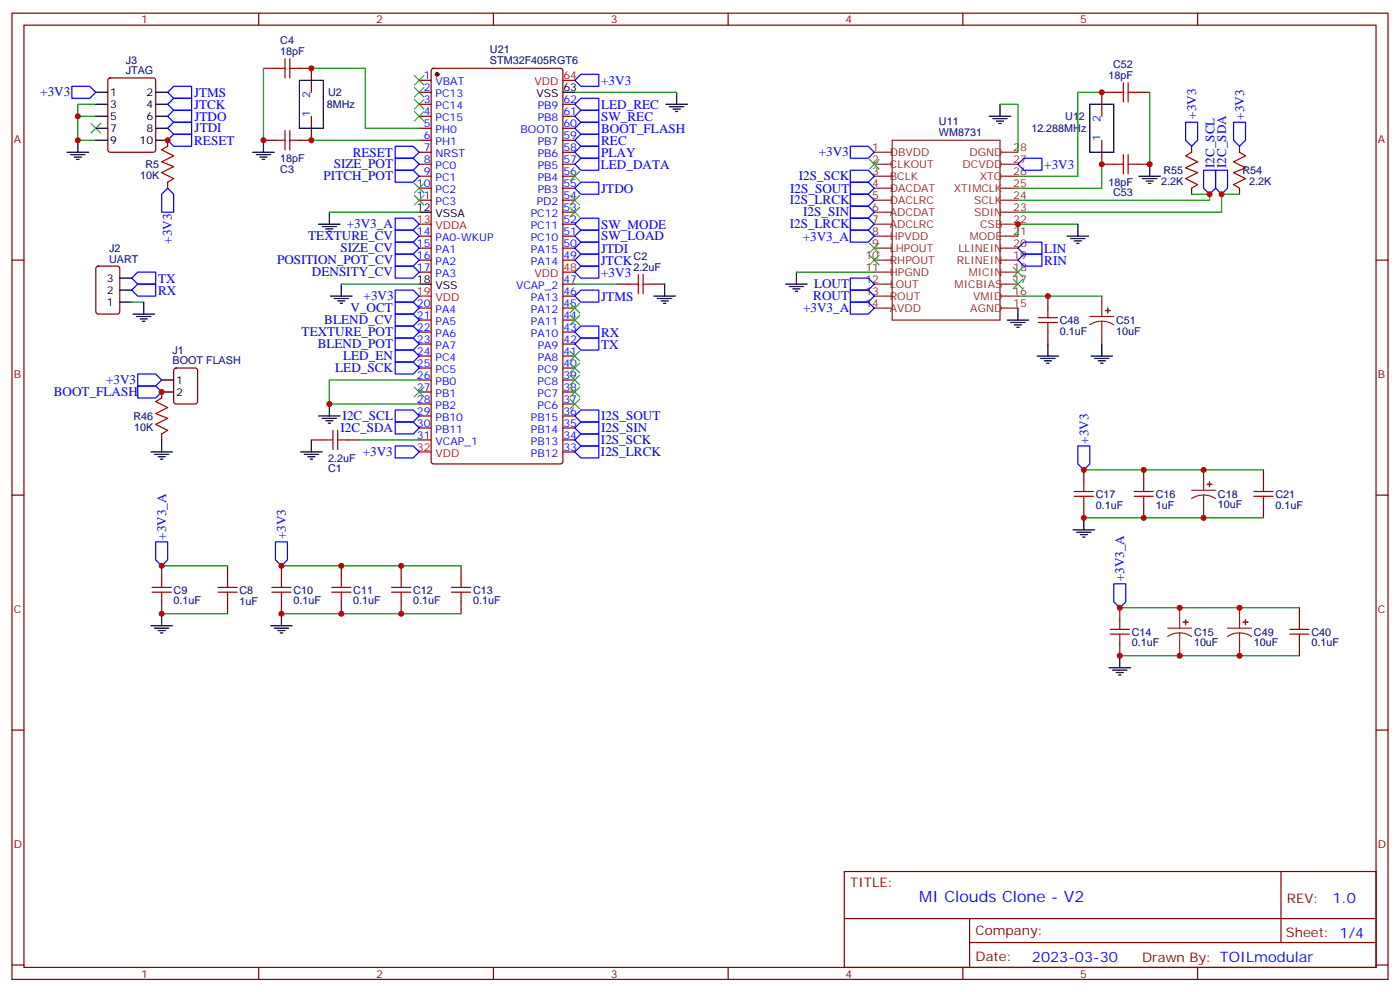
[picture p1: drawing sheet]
<svg xmlns="http://www.w3.org/2000/svg" width="412mm" height="292mm" viewBox="0 0 412 292" stroke-linecap="round" stroke-linejoin="round" font-family="sans-serif">
<g fill="none" stroke="#870000" stroke-width=".35">
<path d="M3.5 3.9h405.4v284.3h-405.4zM7.1 7.4h398.2v277.3h-398.2zM76.2 3.9v3.5M145.3 3.9v3.5M214.5 3.9v3.5M283.6 3.9v3.5M352.8 3.9v3.5M32 23.1l.5-.2h12.7l.6 .5 .1 20.7-.5 .6-12.9 .1-.7-.5-.1-20.7zM77.6 20.1h3.5M88.2 20.1h3.5v7.1M91.7 34.2v7.1h-3.5M123.5 23.6h3.5"/>
<path d="M123.5 27.2h3.5M123.5 30.7h3.5M123.5 34.2h3.5M123.5 37.7h3.5M127.2 20.3l.5-.2h37.4l.7 .4v115.3l-.5 .7h-37.6l-.6-.4-.1-115.3zM165.8 30.7h3.5M165.8 34.2h3.5M165.8 37.7h3.5M328.1 27.2h-3.5v7M335.1 27.2h3.6M49.4 41.3v1.7M49.4 53.6v1.8"/>
<path d="M77.6 41.3h3.5M123.5 41.3h3.5M123.5 44.8h3.5M123.5 48.3h3.5M123.5 51.9h3.5M123.5 55.4h3.5M123.5 58.9h3.5M165.8 41.3h3.5M165.8 44.8h3.5M165.8 48.3h3.5M165.8 51.9h3.5M165.8 55.4h3.5"/>
<path d="M165.8 58.9h3.5M324.6 41.3v7h3.5M335.1 48.3h3.6M351 43v1.8M351 55.4v1.8M365.1 43v1.8M365.1 55.4v1.8M3.5 76.6h3.6M28.5 78.5l.4-.2h5.7l.6 .4 .1 13-.5 .7h-5.9l-.6-.4-.1-13zM123.5 76.6h3.5M123.5 69.5h3.5M123.5 73h3.5"/>
<path d="M165.8 76.6h3.5M165.8 69.5h3.5M165.8 73h3.5M165.8 66h3.5M165.8 62.4h3.5M405.3 76.6h3.6M123.5 80.1h3.5M123.5 90.7h3.5M123.5 94.2h3.5M123.5 97.7h3.5M165.8 90.7h3.5M165.8 94.2h3.5"/>
<path d="M165.8 97.7h3.5M165.8 87.1h3.5M165.8 83.6h3.5M181.7 83.6h3.5M192.3 83.6h3.5M308.7 87.1v3.6M308.7 97.7v3.5M47.6 115.4v1.7M51.4 108.5l.5-.2h5.6l.7 .4v9.5l-.5 .6-5.8 .1-.7-.5v-9.4zM123.5 101.2h3.5M123.5 104.8h3.5M123.5 108.3h3.5"/>
<path d="M123.5 111.8h3.5M123.5 115.4h3.5M123.5 118.9h3.5M165.8 101.2h3.5M165.8 104.8h3.5M165.8 108.3h3.5M165.8 111.8h3.5M165.8 115.4h3.5M165.8 118.9h3.5M47.6 127.7v1.8M91.7 129.5h3.5M102.3 129.5h3.5"/>
<path d="M123.5 122.4h3.5M123.5 125.9h3.5M123.5 129.5h3.5M165.8 122.4h3.5M165.8 125.9h3.5M165.8 129.5h3.5M165.8 133h3.5M319.3 138.3v3.5M336.9 138.3v3.5M372.2 138.3v3.5M3.5 145.7h3.6M319.3 148.9v3.5"/>
<path d="M336.9 148.9v3.5M372.2 148.9v3.5M405.3 145.7h3.6M47.6 166.5v3.5M47.6 177.1v3.5M67 166.5v3.5M67 177.1v3.5M82.9 166.5v3.5M82.9 177.1v3.5M100.5 166.5v3.5M100.5 177.1v3.5M118.2 166.5v3.5"/>
<path d="M118.2 177.1v3.5M135.8 166.5v3.5M135.8 177.1v3.5M329.8 178.9v3.5M382.8 178.9v3.5M329.8 189.4v3.6M382.8 189.4v3.6M3.5 214.8h3.6M405.3 214.8h3.6M248.7 256.5h156.6v28.2h-156.6zM377.3 256.5v20.9M248.7 270.3h156.5"/>
<path d="M285.6 277.4h119.6M285.6 270.3v14.1M3.5 284h3.6M76.2 284.7v3.5M145.3 284.7v3.5M214.5 284.7v3.5M283.6 284.7v3.5M352.8 284.7v3.5M405.3 284h3.6"/>
</g>
<circle cx="128.8" cy="21.9" r=".53" fill="#870000" stroke="#870000" stroke-width=".35"/>
<g fill="none" stroke="#000" stroke-width=".35">
<path d="M28.2 27.2h3.5M28.2 30.7h3.5M28.2 34.2h3.5M28.2 37.7h3.5M45.9 27.2h3.5M45.9 30.7h3.5M45.9 34.2h3.5M45.9 37.7h3.5M88.2 23.6h7v14.1h-7zM165.8 27.2h3.5M196.1 30.7h6.4M197.2 31.4h4.2"/>
<path d="M198.3 32.1h2.1M199 32.8h.7M199.3 27.2v3.5M291.4 34.2h6.3M292.5 34.9h4.2M293.5 35.6h2.1M294.2 36.3h.7M294.6 30.7v3.5M321 30.7h7.1v14.1h-7.1zM19.8 44.8h6.3M20.8 45.5h4.2M21.9 46.2h2.1"/>
<path d="M22.6 46.9h.7M22.9 41.3v3.5M28.2 41.3h3.5M45.9 41.3h3.5M74.4 44.8h6.4M75.5 45.5h4.2M76.6 46.2h2.1M77.3 46.9h.7M77.6 41.3v3.5M335.5 51.9h6.3M336.5 52.6h4.3M337.6 53.3h2.1"/>
<path d="M338.3 54h.7M338.7 48.3v3.6M93.8 66h6.4M94.9 66.7h4.2M96 67.4h2.1M96.7 68.1h.7M97 62.4v3.6M123.5 62.4h3.5M314.3 69.5h6.4M315.4 70.2h4.2M316.4 70.9h2.2M317.1 71.6h.8"/>
<path d="M317.5 66v3.5M35.3 81.8h3.5M35.3 88.9h3.5M35.3 85.4h3.5M39.2 92.4h6.3M40.2 93.1h4.2M41.3 93.8h2.1M42 94.5h.7M42.3 88.9v3.5M97.4 87.1h6.3M98.4 87.8h4.3M99.5 88.5h2.1"/>
<path d="M100.2 89.3h.7M100.5 83.6v3.5M123.5 83.6h3.5M192.6 87.1h6.4M193.7 87.8h4.2M194.7 88.5h2.1M195.4 89.3h.7M195.8 83.6v3.5M231.4 83.6h6.4M232.5 84.3h4.2M233.5 85h2.2M234.2 85.7h.7"/>
<path d="M234.6 80.1v3.5M296.7 94.2h6.3M297.7 94.9h4.3M298.8 95.6h2.1M299.5 96.3h.7M299.9 90.7v3.5M47.6 111.8h3.6M47.6 115.4h3.6M97 118.9v3.5M305.5 104.8h6.4M306.6 105.5h4.2M307.6 106.2h2.1"/>
<path d="M308.3 106.9h.7M308.7 101.2v3.6M321.4 104.8h6.3M322.4 105.5h4.3M323.5 106.2h2.1M324.2 106.9h.7M324.6 101.2v3.6M44.4 133h6.4M45.5 133.7h4.2M46.6 134.4h2.1M47.3 135.1h.7M47.6 129.5v3.5"/>
<path d="M88.5 133h6.4M89.6 133.7h4.2M90.7 134.4h2.1M91.4 135.1h.7M91.7 129.5v3.5M93.8 122.4h6.4M94.9 123.1h4.2M96 123.8h2.1M96.7 124.5h.7M316.1 155.9h6.3M317.1 156.6h4.3M318.2 157.3h2.1"/>
<path d="M318.9 158h.7M319.3 152.4v3.5M44.4 184.1h6.4M45.5 184.9h4.2M46.6 185.6h2.1M47.3 186.3h.7M47.6 180.6v3.5M79.7 184.1h6.4M80.8 184.9h4.2M81.8 185.6h2.2M82.5 186.3h.8M82.9 180.6v3.5"/>
<path d="M326.7 196.5h6.3M327.7 197.2h4.3M328.8 197.9h2.1M329.5 198.6h.7M329.8 193v3.5"/>
</g>
<path d="M165.8 23.6h3.5M123.5 66h3.5M123.5 87.1h3.5M165.8 80.1h3.5M123.5 133h3.5" fill="none" stroke="#f00" stroke-width=".35"/>
<g fill="none" stroke="#00f" stroke-width=".35">
<path d="M21.2 25.4h5.3l1.7 1.8-1.7 1.7h-5.3zM49.4 34.2l1.8-1.7h5.2v3.5h-5.2zM51.2 36h5.2v3.5h-5.2l-1.8-1.8zM51.2 28.9h5.2v3.6h-5.2l-1.8-1.8zM51.2 25.4h5.2v3.5h-5.2l-1.8-1.7zM169.3 34.2l1.8-1.7h5.3v3.5h-5.3zM171.1 21.9h5.3v3.5h-5.3l-1.8-1.8zM171.1 36h5.3v3.5h-5.3l-1.8-1.8zM171.1 28.9h5.3v3.6h-5.3l-1.8-1.8zM349.2 36h3.6v5.3l-1.8 1.7-1.8-1.7zM363.4 36h3.5v5.3l-1.8 1.7-1.7-1.7zM49.4 41.3l1.8-1.8h5.2v3.5h-5.2z"/>
<path d="M49.4 55.4l1.8 1.8v5.2h-3.6v-5.2zM116.4 43h5.3l1.8 1.8-1.8 1.8h-5.3zM116.4 46.6h5.3l1.8 1.7-1.8 1.8h-5.3zM116.4 50.1h5.3l1.8 1.8-1.8 1.7h-5.3zM169.3 48.3l1.8-1.7h5.3v3.5h-5.3zM169.3 44.8l1.8-1.8h5.3v3.6h-5.3zM169.3 41.3l1.8-1.8h5.3v3.5h-5.3zM171.1 53.6h5.3v3.6h-5.3l-1.8-1.8zM250.5 43h5.3l1.7 1.8-1.7 1.8h-5.3zM250.5 50.1h5.3l1.7 1.8-1.7 1.7h-5.3zM250.5 53.6h5.3l1.7 1.8-1.7 1.8h-5.3zM250.5 57.2h5.3l1.7 1.7-1.7 1.8h-5.3z"/>
<path d="M299.9 48.3l1.7-1.7h5.3v3.5h-5.3zM354.5 50.1h3.6v5.3l-1.8 1.8-1.8-1.8zM358.1 50.1h3.5v5.3l-1.8 1.8-1.7-1.8zM116.4 64.2h5.3l1.8 1.8-1.8 1.7h-5.3zM116.4 67.7h5.3l1.8 1.8-1.8 1.8h-5.3zM116.4 71.3h5.3l1.8 1.7-1.8 1.8h-5.3zM116.4 74.8h5.3l1.8 1.8-1.8 1.7h-5.3zM116.4 78.3h5.3l1.8 1.8-1.8 1.7h-5.3zM169.3 76.6l1.8-1.8h5.3v3.5h-5.3zM169.3 73l1.8-1.7h5.3v3.5h-5.3zM169.3 69.5l1.8-1.8h5.3v3.6h-5.3zM169.3 66l1.8-1.8h5.3v3.5h-5.3z"/>
<path d="M250.5 60.7h5.3l1.7 1.7-1.7 1.8h-5.3zM250.5 64.2h5.3l1.7 1.8-1.7 1.7h-5.3zM250.5 67.7h5.3l1.7 1.8-1.7 1.8h-5.3zM299.9 73l1.7-1.7h5.3v3.5h-5.3zM299.9 76.6l1.7-1.8h5.3v3.5h-5.3zM38.8 85.4l1.8-1.8h5.3v3.5h-5.3zM38.8 81.8l1.8-1.7h5.3v3.5h-5.3zM116.4 85.4h5.3l1.8 1.7-1.8 1.8h-5.3zM116.4 88.9h5.3l1.8 1.8-1.8 1.7h-5.3zM116.4 92.4h5.3l1.8 1.8-1.8 1.8h-5.3zM116.4 96h5.3l1.8 1.7-1.8 1.8h-5.3zM116.4 99.5h5.3l1.8 1.7-1.8 1.8h-5.3z"/>
<path d="M169.3 80.1l1.8-1.8h5.3v3.5h-5.3zM169.3 97.7l1.8-1.7h5.3v3.5h-5.3zM169.3 87.1l1.8-1.7h5.3v3.5h-5.3zM250.5 81.8h5.3l1.7 1.8-1.7 1.8h-5.3zM250.5 85.4h5.3l1.7 1.7-1.7 1.8h-5.3zM250.5 88.9h5.3l1.7 1.8-1.7 1.7h-5.3zM40.6 113.6h5.3l1.7 1.8-1.7 1.7h-5.3zM40.6 110.1h5.3l1.7 1.7-1.7 1.8h-5.3zM116.4 103h5.3l1.8 1.8-1.8 1.7h-5.3zM116.4 106.5h5.3l1.8 1.8-1.8 1.8h-5.3zM169.3 101.2l1.8-1.7h5.3v3.5h-5.3zM116.4 131.2h5.3l1.8 1.8-1.8 1.8h-5.3z"/>
<path d="M116.4 120.6h5.3l1.8 1.8-1.8 1.8h-5.3zM116.4 124.2h5.3l1.8 1.7-1.8 1.8h-5.3zM169.3 133l1.8-1.8h5.3v3.6h-5.3zM169.3 129.5l1.8-1.8h5.3v3.5h-5.3zM169.3 125.9l1.8-1.7h5.3v3.5h-5.3zM171.1 120.6h5.3v3.6h-5.3l-1.8-1.8zM317.5 131.2h3.5v5.3l-1.7 1.8-1.8-1.8zM45.9 159.5h3.5v5.2l-1.8 1.8-1.7-1.8zM81.1 159.5h3.6v5.2l-1.8 1.8-1.8-1.8zM328.1 171.8h3.5v5.3l-1.8 1.8-1.7-1.8z"/>
</g>
<g fill="none" stroke="#008700" stroke-width=".35">
<path d="M22.9 34.2h5.3M28.2 30.7h-5.3v10.6h5.3M77.6 20.1v21.2M91.7 20.1h15.9v17.6h15.9M169.3 27.2h30M294.6 30.7h5.3v14.1M324.6 27.2h-7.1v24.7h-17.6M338.7 27.2v21.1M91.7 41.3h31.8M324.6 48.3v7.1h-24.7M351 57.2h5.3v1.7h-56.4M365.1 57.2h-5.3v5.2h-59.9"/>
<path d="M97 62.4h26.5M317.5 66h-17.6v3.5M38.8 88.9h3.5M100.5 83.6h23M169.3 83.6h12.4M234.6 80.1h22.9M299.9 87.1h24.7M123.5 111.8h-26.5v7.1h26.5M105.8 129.5h17.7M319.3 138.3h52.9M319.3 152.4h52.9M47.6 166.5h19.4"/>
<path d="M82.9 166.5h52.9M329.8 178.9h53M47.6 180.6h19.4M82.9 180.6h52.9M329.8 193h53"/>
</g>
<g fill="none" stroke="#3c3" stroke-width=".35">
<path d="M26.8 36.3l2.8 2.9M29.6 36.3l-2.8 2.9M122.1 22.2l2.8 2.8M122.1 25.8l2.8 2.8M122.1 29.3l2.8 2.8M122.1 32.8l2.8 2.8M124.9 22.2l-2.8 2.8M124.9 25.8l-2.8 2.8M124.9 29.3l-2.8 2.8M124.9 32.8l-2.8 2.8M122.1 54l2.8 2.8M122.1 57.5l2.8 2.8"/>
<path d="M124.9 54l-2.8 2.8M124.9 57.5l-2.8 2.8M167.9 57.5l2.8 2.8M167.9 50.4l2.8 2.9M170.7 57.5l-2.8 2.8M170.7 50.4l-2.8 2.9M256.1 46.9l2.8 2.8M258.9 46.9l-2.8 2.8M167.9 61l2.8 2.9M170.7 61l-2.8 2.9M256.1 71.6l2.8 2.8M256.1 75.1l2.8 2.9"/>
<path d="M258.9 71.6l-2.8 2.8M258.9 75.1l-2.8 2.9M298.4 78.7l2.9 2.8M301.3 78.7l-2.9 2.8M167.9 92.8l2.8 2.8M167.9 89.3l2.8 2.8M170.7 92.8l-2.8 2.8M170.7 89.3l-2.8 2.8M298.4 82.2l2.9 2.8M301.3 82.2l-2.9 2.8M122.1 113.9l2.8 2.9M124.9 113.9l-2.8 2.9"/>
<path d="M167.9 103.4l2.8 2.8M167.9 117.5l2.8 2.8M167.9 113.9l2.8 2.9M167.9 110.4l2.8 2.8M167.9 106.9l2.8 2.8M170.7 103.4l-2.8 2.8M170.7 117.5l-2.8 2.8M170.7 113.9l-2.8 2.9M170.7 110.4l-2.8 2.8M170.7 106.9l-2.8 2.8"/>
</g>
<g fill="none" stroke="#a10000" stroke-width=".35">
<path d="M84 17.3v5.6M85.4 17.3v5.6M81.1 20.1h2.9M84 38.5v5.6M85.4 38.5v5.6M85.4 20.1h2.8M328.1 27.2h2.8M330.9 24.3v5.7M332.3 27.2h2.8M332.3 24.3v5.7M49.4 43l-1.8 1.1 3.6 1.8-3.6 1.7 3.6 1.4-3.6 1.8 3.6 1.8-1.8 1M81.1 41.3h2.9"/>
<path d="M85.4 41.3h2.8M328.1 48.3h2.8M330.9 45.5v5.7M332.3 45.5v5.7M332.3 48.3h2.8M351 44.8l-1.8 1.1 3.6 1.7-3.6 1.8 3.6 1.4-3.6 1.8 3.6 1.7-1.8 1.1M365.1 44.8l1.8 1.1-3.5 1.7 3.5 1.8-3.5 1.4 3.5 1.8-3.5 1.7 1.7 1.1M185.2 83.6h2.8M188 80.8v5.6M189.4 80.8v5.6M189.4 83.6h2.9M305.9 94.9h5.6"/>
<path d="M305.9 93.5h5.6M308.7 90.7v2.8M308.7 94.9v2.8M47.6 117.1l-1.7 1.1 3.5 1.7-3.5 1.8 3.5 1.4-3.5 1.8 3.5 1.7-1.8 1.1M95.2 129.5h2.9M98.1 126.6v5.7M99.5 126.6v5.7M99.5 129.5h2.8M316.4 146h5.7M316.4 144.6h5.7M319.3 141.8v2.8M319.3 146v2.9"/>
<path d="M334.1 146h5.6M334.1 144.6h5.6M336.9 141.8v2.8M336.9 146v2.9M369.4 146h5.6M369.4 144.6h5.6M372.2 141.8v2.8M372.2 146v2.9M44.8 174.3h5.6M44.8 172.9h5.6M47.6 170v2.9M47.6 174.3v2.8"/>
<path d="M64.2 174.3h5.6M64.2 172.9h5.6M67 170v2.9M67 174.3v2.8M80.1 174.3h5.6M80.1 172.9h5.6M82.9 170v2.9M82.9 174.3v2.8M97.7 174.3h5.7M97.7 172.9h5.7M100.5 170v2.9M100.5 174.3v2.8"/>
<path d="M115.4 174.3h5.6M115.4 172.9h5.6M118.2 170v2.9M118.2 174.3v2.8M133 174.3h5.6M133 172.9h5.6M135.8 170v2.9M135.8 174.3v2.8M327 186.6h5.7M327 185.2h5.7M329.8 182.4v2.8M329.8 186.6v2.8"/>
<path d="M379.9 186.6h5.7M379.9 185.2h5.7M382.8 182.4v2.8M382.8 186.6v2.8"/>
</g>
<g fill="none" stroke="#8c2424" stroke-width=".35">
<path d="M257.5 44.8h5.3M257.5 48.3h5.3M257.5 51.9h5.3M257.5 55.4h5.3M257.5 58.9h5.3M262.8 41.3h31.8v52.9h-31.8zM294.6 44.8h5.3M294.6 48.3h5.3M294.6 51.9h5.3M294.6 55.4h5.3M294.6 58.9h5.3M257.5 62.4h5.3"/>
<path d="M257.5 66h5.3M257.5 69.5h5.3M257.5 73h5.3M257.5 76.6h5.3M294.6 62.4h5.3M294.6 66h5.3M294.6 69.5h5.3M294.6 73h5.3M294.6 76.6h5.3M257.5 80.1h5.3M257.5 83.6h5.3M257.5 87.1h5.3"/>
<path d="M257.5 90.7h5.3M294.6 80.1h5.3M294.6 83.6h5.3M294.6 87.1h5.3M294.6 90.7h5.3M321 93.1h7.1M324.6 94.5l-1.9 .3-1.7 .8M324.6 94.5l1.8 .3 1.7 .8M324.6 87.1v6M324.6 94.5v6.7M354.5 138.3v6M351 144.3h7.1"/>
<path d="M354.5 145.7l-1.8 .2-1.7 .9M354.5 145.7l1.9 .2 1.7 .9M354.5 145.7v6.7M347.5 178.9v6M365.1 178.9v6M344 184.9h7M347.5 186.3l-1.9 .2-1.6 .8M347.5 186.3l1.8 .2 1.7 .8M347.5 186.3v6.7M361.6 184.9h7.1M365.1 186.3l-1.8 .2-1.7 .8M365.1 186.3l1.9 .2 1.7 .8"/>
<path d="M365.1 186.3v6.7"/>
</g>
<g fill="#8c2424" stroke="#8c2424" stroke-width=".35">
<path d="M366.2 183.1h1.4z"/>
<path d="M366.9 182.4v1.4z"/>
<path d="M355.6 142.5l1.4 .1z"/>
<path d="M356.3 141.8v1.4z"/>
<path d="M348.5 183.1h1.5z"/>
<path d="M349.2 182.4v1.4z"/>
<path d="M325.6 91.4h1.4z"/>
<path d="M326.3 90.7v1.4z"/>
</g>
<g fill="#c00">
<circle cx="97" cy="118.9" r=".88"/>
<circle cx="91.7" cy="20.1" r=".88"/>
<circle cx="91.7" cy="41.3" r=".88"/>
<circle cx="77.6" cy="41.3" r=".88"/>
<circle cx="49.4" cy="41.3" r=".88"/>
<circle cx="22.9" cy="34.2" r=".88"/>
<circle cx="22.9" cy="41.3" r=".88"/>
<circle cx="47.6" cy="115.4" r=".88"/>
<circle cx="118.2" cy="180.6" r=".88"/>
<circle cx="118.2" cy="166.5" r=".88"/>
<circle cx="47.6" cy="180.6" r=".88"/>
<circle cx="47.6" cy="166.5" r=".88"/>
<circle cx="82.9" cy="166.5" r=".88"/>
<circle cx="100.5" cy="166.5" r=".88"/>
<circle cx="82.9" cy="180.6" r=".88"/>
<circle cx="100.5" cy="180.6" r=".88"/>
<circle cx="354.5" cy="152.4" r=".88"/>
<circle cx="354.5" cy="138.3" r=".88"/>
<circle cx="336.9" cy="152.4" r=".88"/>
<circle cx="336.9" cy="138.3" r=".88"/>
<circle cx="329.8" cy="178.9" r=".88"/>
<circle cx="329.8" cy="193" r=".88"/>
<circle cx="319.3" cy="138.3" r=".88"/>
<circle cx="319.3" cy="152.4" r=".88"/>
<circle cx="347.5" cy="178.9" r=".88"/>
<circle cx="347.5" cy="193" r=".88"/>
<circle cx="365.1" cy="178.9" r=".88"/>
<circle cx="365.1" cy="193" r=".88"/>
<circle cx="308.7" cy="87.1" r=".88"/>
<circle cx="299.9" cy="66" r=".88"/>
<circle cx="359.8" cy="57.1" r=".88"/>
<circle cx="356.3" cy="57.1" r=".88"/>
<circle cx="338.7" cy="48.3" r=".88"/>
<circle cx="324.6" cy="48.3" r=".88"/>
<circle cx="324.6" cy="27.2" r=".88"/>
</g>
<text font-size="4.6" fill="#00f" x="270.8" y="265.5">MI Clouds Clone - V2</text>
<g font-size="4.2" fill="#00f">
<text x="392.5" y="265.7">1.0</text>
<text x="304" y="283.1">2023-03-30</text>
</g>
<g font-size="3.9" fill="#00f">
<text x="11.9" y="28.4">+3V3</text>
<text x="57.2" y="28.4">JTMS</text>
<text x="177.1" y="25">+3V3</text>
<text x="57.2" y="31.9">JTCK</text>
<text x="57.3" y="35.5">JTDO</text>
<text x="177.1" y="32">LED_REC</text>
<text x="177.1" y="35.5">SW_REC</text>
<text x="352.3" y="35" transform="rotate(-90 352.3 35)">+3V3</text>
<text x="366.5" y="35.3" transform="rotate(-90 366.5 35.3)">+3V3</text>
<text x="57.3" y="39">JTDI</text>
<text x="177.1" y="39.1">BOOT_FLASH</text>
<text x="57.2" y="42.6">RESET</text>
<text x="103.9" y="46.1">RESET</text>
<text x="177.1" y="46.1">PLAY</text>
<text x="177.1" y="42.6">REC</text>
<text x="241.2" y="46">+3V3</text>
<text x="95.3" y="53.1">PITCH_POT</text>
<text x="98.3" y="49.6">SIZE_POT</text>
<text x="177" y="49.6">LED_DATA</text>
<text x="235.3" y="53.1">I2S_SCK</text>
<text x="307.6" y="49.7">+3V3</text>
<text x="357.7" y="49.5" transform="rotate(-90 357.7 49.5)">I2C_SCL</text>
<text x="361.2" y="49.5" transform="rotate(-90 361.2 49.5)">I2C_SDA</text>
<text x="177.1" y="56.7">JTDO</text>
<text x="232.8" y="56.7">I2S_SOUT</text>
<text x="232.6" y="60.1">I2S_LRCK</text>
<text x="236.6" y="63.7">I2S_SIN</text>
<text x="50.6" y="71.8" transform="rotate(-90 50.6 71.8)">+3V3</text>
<text x="90.8" y="70.8">TEXTURE_CV</text>
<text x="102.1" y="67.2">+3V3_A</text>
<text x="177.1" y="70.8">SW_LOAD</text>
<text x="177.1" y="67.2">SW_MODE</text>
<text x="232.6" y="67.2">I2S_LRCK</text>
<text x="236.5" y="70.8">+3V3_A</text>
<text x="81.6" y="77.8">POSITION_POT_CV</text>
<text x="100.3" y="74.3">SIZE_CV</text>
<text x="177" y="77.9">JTCK</text>
<text x="177.1" y="74.3">JTDI</text>
<text x="307.6" y="74.3">LIN</text>
<text x="307.6" y="77.9">RIN</text>
<text x="46.6" y="83.1">TX</text>
<text x="91.9" y="81.4">DENSITY_CV</text>
<text x="177.1" y="81.4">+3V3</text>
<text x="46.6" y="86.7">RX</text>
<text x="107.1" y="88.4">+3V3</text>
<text x="177.1" y="88.5">JTMS</text>
<text x="239.6" y="88.3">ROUT</text>
<text x="239.8" y="84.8">LOUT</text>
<text x="95.5" y="95.5">BLEND_CV</text>
<text x="103.3" y="91.9">V_OCT</text>
<text x="236.6" y="91.9">+3V3_A</text>
<text x="88.9" y="99">TEXTURE_POT</text>
<text x="177.1" y="99">RX</text>
<text x="93.6" y="102.5">BLEND_POT</text>
<text x="101.1" y="106">LED_EN</text>
<text x="177.1" y="102.6">TX</text>
<text x="31.3" y="113">+3V3</text>
<text x="98.8" y="109.6">LED_SCK</text>
<text x="15.8" y="116.6">BOOT_FLASH</text>
<text x="100.9" y="123.7">I2C_SCL</text>
<text x="177.1" y="123.7">I2S_SOUT</text>
<text x="100.3" y="127.2">I2C_SDA</text>
<text x="177" y="130.8">I2S_SCK</text>
<text x="177.1" y="127.2">I2S_SIN</text>
<text x="320.6" y="130.6" transform="rotate(-90 320.6 130.6)">+3V3</text>
<text x="106.9" y="134.3">+3V3</text>
<text x="177" y="134.3">I2S_LRCK</text>
<text x="49" y="158.9" transform="rotate(-90 49 158.9)">+3V3_A</text>
<text x="84.2" y="158.8" transform="rotate(-90 84.2 158.8)">+3V3</text>
<text x="331.1" y="171.1" transform="rotate(-90 331.1 171.1)">+3V3_A</text>
</g>
<g font-size="3.9" fill="#800">
<text x="250.5" y="261.1">TITLE:</text>
<text x="379.1" y="265.7">REV:</text>
<text x="287.4" y="275.3">Company:</text>
<text x="378.7" y="275.9">Sheet: 1/4</text>
<text x="287.4" y="282.9">Date:</text>
<text x="336.4" y="283">Drawn By: TOILmodular</text>
</g>
<g font-size="3.2" fill="#800">
<text x="41.6" y="6.9">1</text>
<text x="110.8" y="6.9">2</text>
<text x="179.9" y="6.9">3</text>
<text x="249.1" y="6.9">4</text>
<text x="318.2" y="6.9">5</text>
<text x="4.1" y="42">A</text>
<text x="405.9" y="42">A</text>
<text x="4.1" y="111.1">B</text>
<text x="405.9" y="111.1">B</text>
<text x="4.1" y="180.3">C</text>
<text x="405.9" y="180.3">C</text>
<text x="4.1" y="249.4">D</text>
<text x="405.9" y="249.4">D</text>
<text x="41.6" y="287.7">1</text>
<text x="110.8" y="287.7">2</text>
<text x="179.9" y="287.7">3</text>
<text x="249.1" y="287.7">4</text>
<text x="318.2" y="287.7">5</text>
</g>
<g font-size="3.2" fill="#000080">
<text x="82.6" y="16.2">18pF</text>
<text x="82.6" y="13.1">C4</text>
<text x="144.3" y="15.7">U21</text>
<text x="37.1" y="21.9">JTAG</text>
<text x="37.1" y="18.7">J3</text>
<text x="144.3" y="18.9">STM32F405RGT6</text>
<text x="326.5" y="23.3">18pF</text>
<text x="327.9" y="20.1">C52</text>
<text x="96.7" y="28.3">U2</text>
<text x="96.2" y="31.8">8MHz</text>
<text x="313.8" y="35.3">U12</text>
<text x="276.6" y="40.1">WM8731</text>
<text x="276.6" y="36.9">U11</text>
<text x="303.8" y="38.9">12.288MHz</text>
<text x="82.6" y="47.6">18pF</text>
<text x="41.3" y="52.6">10K</text>
<text x="42.9" y="49.4">R5</text>
<text x="82.6" y="50.8">C3</text>
<text x="342.7" y="51.3">R55</text>
<text x="366" y="51.3">R54</text>
<text x="326.5" y="54.7">18pF</text>
<text x="327.9" y="57.8">C53</text>
<text x="342" y="54.4">2.2K</text>
<text x="368" y="54.4">2.2K</text>
<text x="32.1" y="77.3">UART</text>
<text x="32.1" y="74.1">J2</text>
<text x="186.6" y="76.6">C2</text>
<text x="186.6" y="79.7">2.2uF</text>
<text x="312.2" y="95.3">C48</text>
<text x="328.8" y="95.3">C51</text>
<text x="312.2" y="98.5">0.1uF</text>
<text x="328.8" y="98.5">10uF</text>
<text x="50.8" y="107.2">BOOT FLASH</text>
<text x="50.8" y="104.1">J1</text>
<text x="39.3" y="123.5">R46</text>
<text x="39.5" y="126.7">10K</text>
<text x="96.7" y="135.8">2.2uF</text>
<text x="96.7" y="139">C1</text>
<text x="322.8" y="149.7">0.1uF</text>
<text x="322.8" y="146.5">C17</text>
<text x="340.4" y="149.7">1uF</text>
<text x="340.4" y="146.6">C16</text>
<text x="358.8" y="149.6">10uF</text>
<text x="358.8" y="146.5">C18</text>
<text x="375.7" y="149.7">0.1uF</text>
<text x="375.7" y="146.5">C21</text>
<text x="51.2" y="177.9">0.1uF</text>
<text x="51.2" y="174.7">C9</text>
<text x="70.6" y="177.9">1uF</text>
<text x="70.6" y="174.8">C8</text>
<text x="86.4" y="177.9">0.1uF</text>
<text x="86.4" y="174.7">C10</text>
<text x="104.1" y="177.9">0.1uF</text>
<text x="104.1" y="174.7">C11</text>
<text x="121.7" y="177.9">0.1uF</text>
<text x="121.7" y="174.7">C12</text>
<text x="139.3" y="177.9">0.1uF</text>
<text x="139.3" y="174.7">C13</text>
<text x="333.4" y="190.2">0.1uF</text>
<text x="333.4" y="187.1">C14</text>
<text x="351.7" y="190.2">10uF</text>
<text x="351.7" y="187">C15</text>
<text x="369.4" y="190.2">10uF</text>
<text x="369.4" y="187">C49</text>
<text x="386.3" y="190.2">0.1uF</text>
<text x="386.3" y="187.1">C40</text>
</g>
<g font-size="3.2" fill="#00f">
<text x="124.8" y="23.3">1</text>
<text x="91.4" y="28.9" transform="rotate(-90 91.4 28.9)">2</text>
<text x="124.8" y="26.8">2</text>
<text x="128.3" y="25">VBAT</text>
<text x="128.3" y="28.6">PC13</text>
<text x="91.4" y="34.5" transform="rotate(-90 91.4 34.5)">1</text>
<text x="124.8" y="30.3">3</text>
<text x="124.8" y="33.9">4</text>
<text x="128.3" y="32.1">PC14</text>
<text x="128.3" y="35.6">PC15</text>
<text x="158.4" y="35.6">PB8</text>
<text x="158.4" y="32.1">PB9</text>
<text x="166" y="33.9">61</text>
<text x="166" y="30.3">62</text>
<text x="324.2" y="36" transform="rotate(-90 324.2 36)">2</text>
<text x="124.8" y="37.4">5</text>
<text x="124.8" y="40.9">6</text>
<text x="128.3" y="39.2">PH0</text>
<text x="153.4" y="39.2">BOOT0</text>
<text x="166" y="40.9">59</text>
<text x="166" y="37.4">60</text>
<text x="324.2" y="41.5" transform="rotate(-90 324.2 41.5)">1</text>
<text x="124.8" y="44.4">7</text>
<text x="124.8" y="48">8</text>
<text x="128.3" y="42.7">PH1</text>
<text x="128.3" y="46.2">NRST</text>
<text x="158.4" y="46.2">PB6</text>
<text x="158.4" y="42.7">PB7</text>
<text x="166" y="48">57</text>
<text x="166" y="44.4">58</text>
<text x="124.8" y="51.5">9</text>
<text x="128.3" y="49.7">PC0</text>
<text x="128.3" y="53.3">PC1</text>
<text x="158.4" y="53.3">PB4</text>
<text x="158.4" y="49.7">PB5</text>
<text x="166" y="51.5">56</text>
<text x="122.8" y="55">10</text>
<text x="122.8" y="58.6">11</text>
<text x="128.3" y="56.8">PC2</text>
<text x="158.4" y="56.8">PB3</text>
<text x="166" y="58.6">54</text>
<text x="166" y="55">55</text>
<text x="128.3" y="60.3">PC3</text>
<text x="156.3" y="63.9">PC12</text>
<text x="158.1" y="60.3">PD2</text>
<text x="166" y="65.6">52</text>
<text x="166" y="62.1">53</text>
<text x="122.8" y="69.1">14</text>
<text x="128.3" y="70.9">PA0-WKUP</text>
<text x="156.3" y="70.9">PC10</text>
<text x="156.3" y="67.4">PC11</text>
<text x="166" y="69.1">51</text>
<text x="122.8" y="72.7">15</text>
<text x="122.8" y="76.2">16</text>
<text x="128.3" y="74.4">PA1</text>
<text x="128.3" y="78">PA2</text>
<text x="156.4" y="78">PA14</text>
<text x="156.4" y="74.4">PA15</text>
<text x="166" y="76.2">49</text>
<text x="166" y="72.7">50</text>
<text x="122.8" y="79.7">17</text>
<text x="128.3" y="81.5">PA3</text>
<text x="166" y="83.3">47</text>
<text x="152" y="85">VCAP_2</text>
<text x="156.4" y="88.5">PA13</text>
<text x="166" y="86.8">46</text>
<text x="122.8" y="90.3">20</text>
<text x="122.8" y="93.8">21</text>
<text x="128.3" y="92.1">PA4</text>
<text x="128.3" y="95.6">PA5</text>
<text x="156.4" y="95.6">PA11</text>
<text x="156.4" y="92.1">PA12</text>
<text x="166" y="93.8">44</text>
<text x="166" y="90.3">45</text>
<text x="122.8" y="97.4">22</text>
<text x="122.8" y="100.9">23</text>
<text x="128.3" y="99.1">PA6</text>
<text x="156.4" y="99.1">PA10</text>
<text x="166" y="100.9">42</text>
<text x="166" y="97.4">43</text>
<text x="122.8" y="104.4">24</text>
<text x="122.8" y="107.9">25</text>
<text x="128.3" y="102.7">PA7</text>
<text x="128.3" y="106.2">PC4</text>
<text x="158.4" y="106.2">PA8</text>
<text x="158.4" y="102.7">PA9</text>
<text x="166" y="107.9">40</text>
<text x="166" y="104.4">41</text>
<text x="122.8" y="111.5">26</text>
<text x="128.3" y="109.7">PC5</text>
<text x="128.3" y="113.2">PB0</text>
<text x="158.4" y="113.2">PC8</text>
<text x="158.4" y="109.7">PC9</text>
<text x="166" y="111.5">39</text>
<text x="122.8" y="115">27</text>
<text x="122.8" y="118.5">28</text>
<text x="128.3" y="116.8">PB1</text>
<text x="158.4" y="116.8">PC7</text>
<text x="166" y="118.5">37</text>
<text x="166" y="115">38</text>
<text x="122.8" y="122.1">29</text>
<text x="122.8" y="125.6">30</text>
<text x="128.3" y="120.3">PB2</text>
<text x="128.3" y="123.8">PB10</text>
<text x="156.4" y="123.8">PB15</text>
<text x="158.4" y="120.3">PC6</text>
<text x="166" y="125.6">35</text>
<text x="166" y="122.1">36</text>
<text x="122.8" y="129.1">31</text>
<text x="128.3" y="127.4">PB11</text>
<text x="128.3" y="130.9">VCAP_1</text>
<text x="156.4" y="130.9">PB13</text>
<text x="156.4" y="127.4">PB14</text>
<text x="166" y="129.1">34</text>
<text x="156.4" y="134.4">PB12</text>
<text x="166" y="132.6">33</text>
</g>
<g font-size="3.2" fill="#f00">
<text x="166" y="23.3">64</text>
<text x="157.4" y="25">VDD</text>
<text x="122.8" y="65.6">13</text>
<text x="128.3" y="67.4">VDDA</text>
<text x="157.4" y="81.5">VDD</text>
<text x="166" y="79.7">48</text>
<text x="122.8" y="86.8">19</text>
<text x="128.3" y="88.5">VDD</text>
<text x="122.8" y="132.6">32</text>
<text x="128.3" y="134.4">VDD</text>
</g>
<g font-size="3.2">
<text x="32.5" y="28.2">1</text>
<text x="43.1" y="28.2">2</text>
<text x="158" y="28.6">VSS</text>
<text x="166" y="26.8">63</text>
<text x="32.5" y="31.8">3</text>
<text x="32.5" y="35.3">5</text>
<text x="43.1" y="31.8">4</text>
<text x="43.1" y="35.3">6</text>
<text x="32.5" y="38.8">7</text>
<text x="43.1" y="38.8">8</text>
<text x="32.5" y="42.3">9</text>
<text x="41.1" y="42.3">10</text>
<text x="122.8" y="62.1">12</text>
<text x="128.3" y="63.9">VSSA</text>
<text x="31.5" y="82.9">3</text>
<text x="122.8" y="83.3">18</text>
<text x="31.5" y="90">1</text>
<text x="31.5" y="86.4">2</text>
<text x="128.3" y="85">VSS</text>
<text x="51.9" y="112.9">1</text>
<text x="51.9" y="116.4">2</text>
</g>
<g font-size="3.2" fill="#8d2323">
<text x="256.9" y="44.4">1</text>
<text x="256.9" y="48">2</text>
<text x="262.1" y="45.9">DBVDD</text>
<text x="285.5" y="45.9">DGND</text>
<text x="298.4" y="48">27</text>
<text x="298.4" y="44.4">28</text>
<text x="256.9" y="51.5">3</text>
<text x="262.1" y="49.4">CLKOUT</text>
<text x="262.1" y="52.9">BCLK</text>
<text x="283.6" y="49.4">DCVDD</text>
<text x="288.6" y="52.9">XTO</text>
<text x="298.4" y="51.5">26</text>
<text x="256.9" y="55">4</text>
<text x="256.9" y="58.6">5</text>
<text x="262.1" y="56.4">DACDAT</text>
<text x="262.1" y="60">DACLRC</text>
<text x="281" y="56.4">XTIMCLK</text>
<text x="286.9" y="60">SCLK</text>
<text x="298.4" y="58.6">24</text>
<text x="298.4" y="55">25</text>
<text x="256.9" y="62.1">6</text>
<text x="256.9" y="65.6">7</text>
<text x="262.1" y="63.5">ADCDAT</text>
<text x="287" y="63.5">SDIN</text>
<text x="298.4" y="65.6">22</text>
<text x="298.4" y="62.1">23</text>
<text x="256.9" y="69.1">8</text>
<text x="262.1" y="67">ADCLRC</text>
<text x="262.1" y="70.6">HPVDD</text>
<text x="285.7" y="70.6">MODE</text>
<text x="288.7" y="67">CSB</text>
<text x="298.4" y="69.1">21</text>
<text x="254.9" y="76.2">10</text>
<text x="256.9" y="72.7">9</text>
<text x="262.1" y="74.1">LHPOUT</text>
<text x="262.1" y="77.6">RHPOUT</text>
<text x="281.9" y="77.6">RLINEIN</text>
<text x="282.3" y="74.1">LLINEIN</text>
<text x="298.4" y="76.2">19</text>
<text x="298.4" y="72.7">20</text>
<text x="254.9" y="79.7">11</text>
<text x="254.9" y="83.3">12</text>
<text x="262.1" y="81.1">HPGND</text>
<text x="285.3" y="81.1">MICIN</text>
<text x="298.4" y="79.7">18</text>
<text x="298.4" y="83.3">17</text>
<text x="254.9" y="86.8">13</text>
<text x="262.1" y="84.7">LOUT</text>
<text x="262.1" y="88.2">ROUT</text>
<text x="281.2" y="84.7">MICBIAS</text>
<text x="286.7" y="88.2">VMID</text>
<text x="298.4" y="86.8">16</text>
<text x="254.9" y="90.3">14</text>
<text x="262.1" y="91.7">AVDD</text>
<text x="285.8" y="91.7">AGND</text>
<text x="298.4" y="90.3">15</text>
</g>
</svg>
